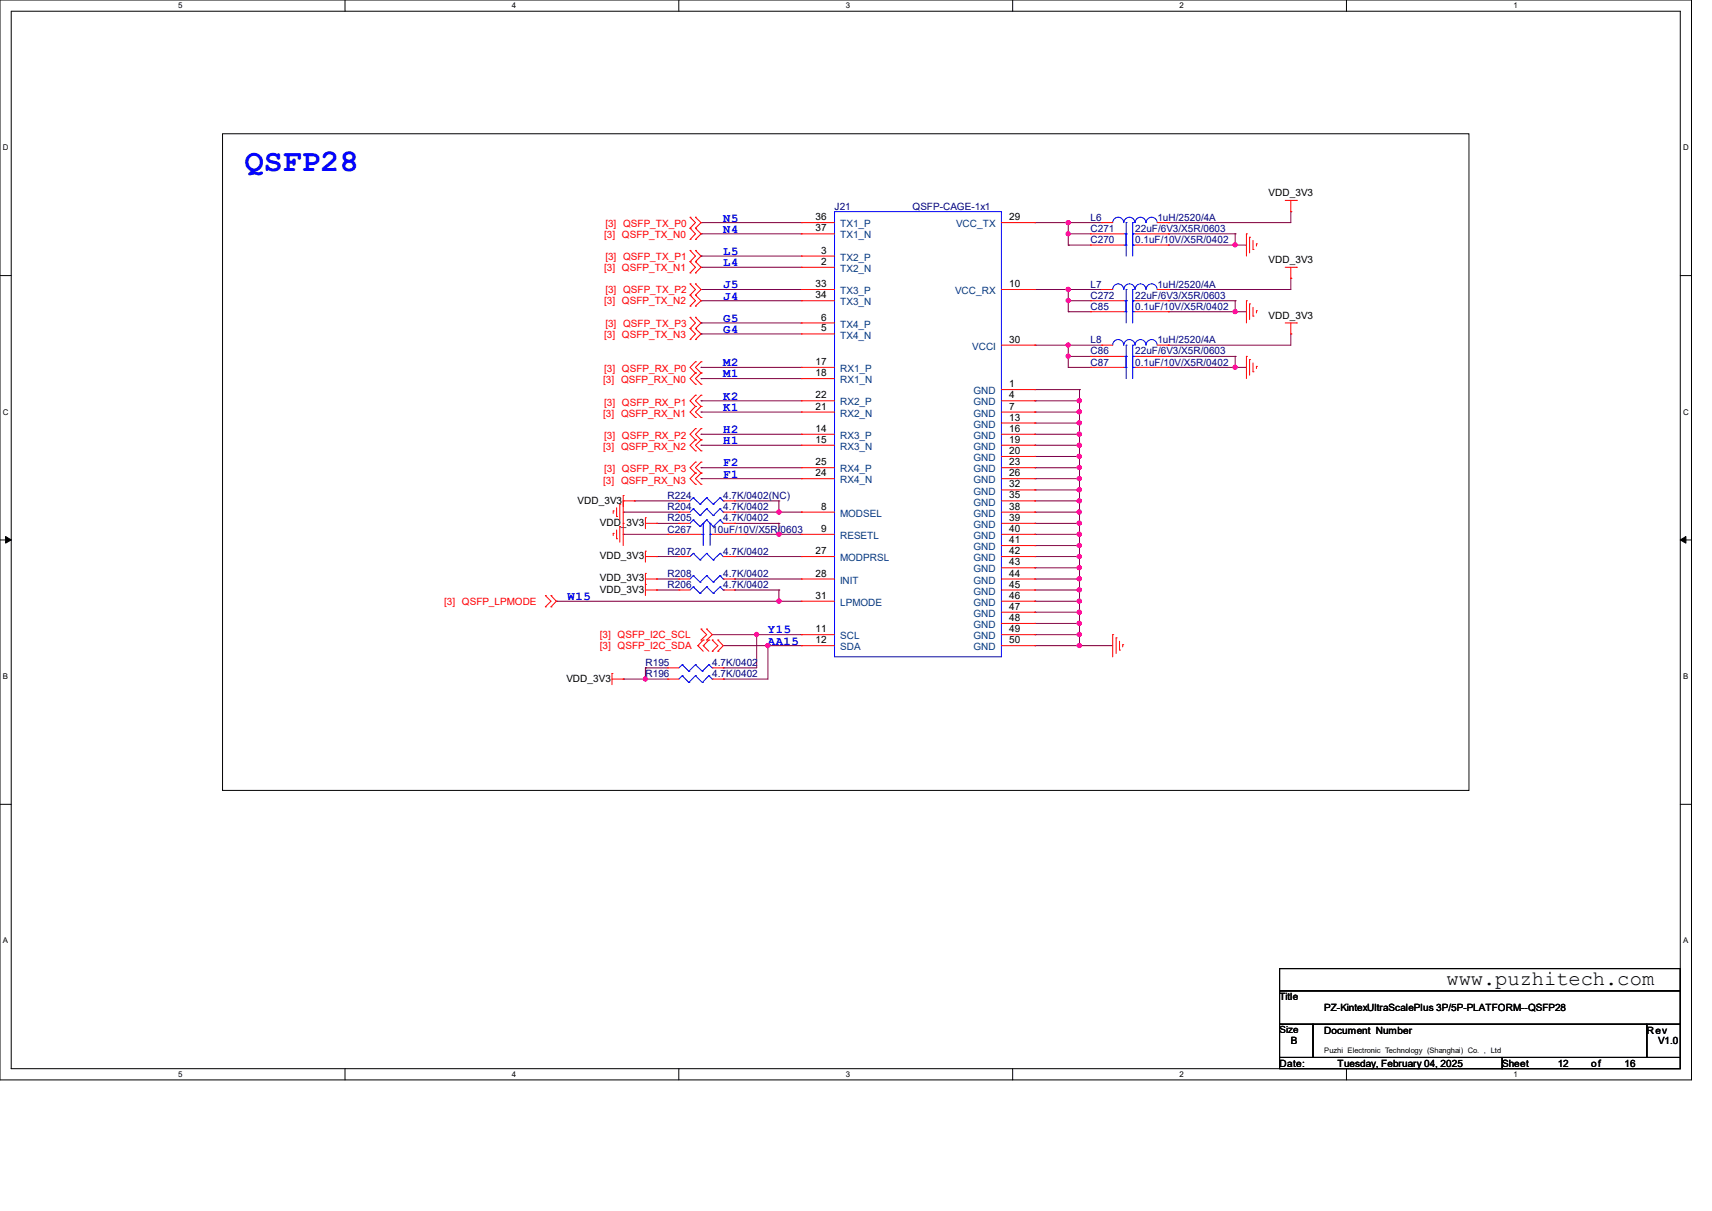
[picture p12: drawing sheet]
<svg xmlns="http://www.w3.org/2000/svg" width="297mm" height="210mm" viewBox="0 0 297 210" stroke-linecap="round" stroke-linejoin="round" font-family="sans-serif">
<path d="M0 0h293.5v187.3h-293.5zM1.9 1.9h289.6v183.4h-289.6z" fill="none" stroke="#000" stroke-width=".17"/>
<g fill="#fff">
<path d="M30.9 .2h.8v1.5h-.8z"/>
<path d="M30.9 185.5h.8v1.6h-.8z"/>
</g>
<path d="M59.9 0v1.9M59.9 185.3v2" fill="none" stroke="#000" stroke-width=".17"/>
<g fill="#fff">
<path d="M88.8 .2h.8v1.5h-.8z"/>
<path d="M88.8 185.5h.8v1.6h-.8z"/>
</g>
<path d="M117.8 0v1.9M117.8 185.3v2" fill="none" stroke="#000" stroke-width=".17"/>
<g fill="#fff">
<path d="M146.7 .2h.8v1.5h-.8z"/>
<path d="M146.7 185.5h.8v1.6h-.8z"/>
</g>
<path d="M175.7 0v1.9M175.7 185.3v2" fill="none" stroke="#000" stroke-width=".17"/>
<g fill="#fff">
<path d="M204.6 .2h.8v1.5h-.8z"/>
<path d="M204.6 185.5h.8v1.6h-.8z"/>
</g>
<path d="M233.6 0v1.9M233.6 185.3v2" fill="none" stroke="#000" stroke-width=".17"/>
<g fill="#fff">
<path d="M262.6 .2h.7v1.5h-.7z"/>
<path d="M262.6 185.5h.7v1.6h-.7z"/>
<path d="M.5 24.8h1v1.6h-1z"/>
<path d="M292 24.8h1v1.6h-1z"/>
<path d="M.5 70.7h1v1.5h-1z"/>
<path d="M292 70.7h1v1.5h-1z"/>
</g>
<path d="M0 47.8h1.9M291.5 47.8h2" fill="none" stroke="#000" stroke-width=".17"/>
<g fill="#fff">
<path d="M.5 116.5h.9v1.6h-.9z"/>
<path d="M292 116.5h.9v1.6h-.9z"/>
</g>
<path d="M0 93.6h1.9M291.5 93.6h2" fill="none" stroke="#000" stroke-width=".17"/>
<path d="M1 93l.9 .6-.9 .6zM291.5 93.6l1-.6v1.2z" fill="#000" stroke="#000" stroke-width=".17"/>
<g fill="#fff">
<path d="M.5 162.4h.9v1.5h-.9z"/>
<path d="M292 162.4h.9v1.5h-.9z"/>
</g>
<path d="M38.6 23.2h216.2v113.9h-216.2zM0 139.5h1.9M291.5 139.5h2M222 168h69.5v3.8h-69.5zM222 171.8h69.5v5.8h-69.5zM222 177.6h5.8v5.8h-5.8zM227.8 177.6h57.9v5.8h-57.9zM285.7 177.6h5.8v5.8h-5.8zM222 183.4h38.6v1.9h-38.6zM260.6 183.4h30.9v1.9h-30.9z" fill="none" stroke="#000" stroke-width=".17"/>
<g fill="none" stroke="#800040" stroke-width=".17">
<path d="M121.6 38.6h.1M121.6 38.6h17.4M179.5 38.6h.1M179.5 38.6h11.6M185.3 38.6h.1M185.3 38.6v3.9M202.7 38.6h.1M223.9 36.7h.1M223.9 36.7v1.9h-21.2M121.6 40.6h.1M121.6 44.4h.1M121.6 46.4h.1"/>
<path d="M121.6 50.2h.1M121.6 52.2h.1M121.6 56h.1M121.6 57.9h.1M121.6 40.6h17.4M121.6 44.4h17.4M121.6 46.4h17.4M121.6 50.2h17.4M121.6 52.2h17.4M121.6 56h17.4M121.6 57.9h17.4M179.5 50.2h.1"/>
<path d="M179.5 59.9h.1M179.5 50.2h11.6M179.5 59.9h11.6M185.3 42.5h.1M185.3 40.6h.1M185.3 50.2h.1M185.3 54.1h.1M185.3 52.2h.1M185.3 59.9h.1M185.3 40.6h3.9M185.3 52.2h3.9M185.3 42.5h3.9"/>
<path d="M185.3 50.2v3.9M185.3 59.9v3.8M185.3 54.1h3.9M202.7 42.5h.1M202.7 40.6h.1M202.7 50.2h.1M202.7 54.1h.1M202.7 52.2h.1M202.7 59.9h.1M202.7 40.6h11.6M202.7 52.2h11.6M202.7 42.5h13.5"/>
<path d="M202.7 54.1h13.5M214.3 40.6h.1M214.3 42.5h.1M214.3 54.1h.1M214.3 52.2h.1M214.3 40.6v1.9M214.3 52.2v1.9M223.9 48.3h.1M223.9 57.9h.1M223.9 48.3v1.9h-21.2M223.9 57.9v2h-21.2M121.6 65.7h.1"/>
<path d="M121.6 63.7h.1M121.6 69.5h.1M121.6 71.5h.1M121.6 75.3h.1M121.6 77.2h.1M121.6 69.5h17.4M121.6 71.5h17.4M121.6 75.3h17.4M121.6 77.2h17.4M121.6 65.7h17.4M121.6 63.7h17.4M179.5 67.6h.1"/>
<path d="M179.5 69.5h.1M179.5 71.5h.1M179.5 73.4h.1M179.5 75.3h.1M179.5 77.2h.1M179.5 79.2h.1M179.5 67.6h7.8M179.5 69.5h7.8M179.5 71.5h7.8M179.5 73.4h7.8M179.5 75.3h7.8M179.5 77.2h7.8"/>
<path d="M179.5 79.2h7.8M185.3 63.7h.1M185.3 61.8h.1M185.3 63.7h3.9M185.3 61.8h3.9M187.3 67.6h.1M187.3 69.5h.1M187.3 71.5h.1M187.3 73.4h.1M187.3 75.3h.1M187.3 77.2h.1M187.3 79.2h.1"/>
<path d="M187.3 67.6v44.4M202.7 61.8h.1M202.7 63.7h.1M202.7 63.7h13.5M202.7 61.8h11.6M214.3 61.8h.1M214.3 63.7h.1M214.3 61.8v1.9M108.1 88.8h.1M108.1 92.7h.1M108.1 88.8h9.7M108.1 92.7h7.7"/>
<path d="M110.1 86.9h.1M110.1 86.9h7.7M113.9 90.8h.1M113.9 96.5h.1M113.9 90.8h3.9M113.9 96.5h3.9M121.6 81.1h.1M121.6 83h.1M121.6 81.1h17.4M121.6 83h17.4M127.4 90.8h.1M127.4 96.5h.1"/>
<path d="M127.4 88.8h11.6M127.4 90.8h7.7M127.4 86.9h7.7M127.4 96.5h11.6M129.4 92.7h9.6M135.1 88.8h.1M135.1 90.8h.1M135.1 92.7h.1M135.1 86.9h.1M135.1 86.9v1.9M135.1 90.8v1.9M139 88.8h.1"/>
<path d="M179.5 81.1h.1M179.5 83h.1M179.5 85h.1M179.5 86.9h.1M179.5 88.8h.1M179.5 96.5h.1M179.5 94.6h.1M179.5 92.7h.1M179.5 90.8h.1M179.5 98.5h.1M179.5 88.8h7.8M179.5 90.8h7.8"/>
<path d="M179.5 92.7h7.8M179.5 81.1h7.8M179.5 83h7.8M179.5 85h7.8M179.5 86.9h7.8M179.5 96.5h7.8M179.5 94.6h7.8M179.5 98.5h7.8M187.3 81.1h.1M187.3 83h.1M187.3 85h.1M187.3 86.9h.1"/>
<path d="M187.3 88.8h.1M187.3 90.8h.1M187.3 92.7h.1M187.3 94.6h.1M187.3 96.5h.1M187.3 98.5h.1M96.5 104.3h.1M96.5 104.3h42.5M108.1 117.8h.1M108.1 117.8h7.7M112 115.8h.1M112 117.8h.1"/>
<path d="M112 115.8h3.8M112 115.8v2M113.9 102.3h.1M113.9 100.4h.1M113.9 102.3h3.9M113.9 100.4h3.9M123.6 110.1h15.4M125.5 115.8h.1M125.5 117.8h.1M125.5 112h13.5M127.4 102.3h.1M127.4 100.4h.1"/>
<path d="M127.4 102.3h7.7M127.4 100.4h11.6M131.3 110.1h.1M131.3 110.1v5.7h-5.8M133.2 112h.1M133.2 112v5.8h-7.7M135.1 102.3h.1M135.1 104.3h.1M135.1 102.3v2M139 110.1h.1M139 112h.1M179.5 100.4h.1"/>
<path d="M179.5 102.3h.1M179.5 104.3h.1M179.5 112h.1M179.5 110.1h.1M179.5 108.1h.1M179.5 106.2h.1M179.5 112h13.5M179.5 110.1h7.8M179.5 104.3h7.8M179.5 102.3h7.8M179.5 100.4h7.8M179.5 108.1h7.8"/>
<path d="M179.5 106.2h7.8M187.3 112h.1M187.3 100.4h.1M187.3 102.3h.1M187.3 104.3h.1M187.3 106.2h.1M187.3 108.1h.1M187.3 110.1h.1"/>
</g>
<g fill="#f0f" stroke="#f0f" stroke-width=".17">
<circle cx="133.2" cy="112" r=".36"/>
<circle cx="135.1" cy="104.2" r=".37"/>
<circle cx="135.1" cy="92.6" r=".37"/>
<circle cx="187.3" cy="69.5" r=".37"/>
<circle cx="187.3" cy="73.3" r=".37"/>
<circle cx="187.3" cy="71.4" r=".37"/>
<circle cx="187.3" cy="75.3" r=".37"/>
<circle cx="187.3" cy="77.2" r=".37"/>
<circle cx="187.3" cy="79.1" r=".37"/>
<circle cx="187.3" cy="81.1" r=".37"/>
<circle cx="187.3" cy="83" r=".37"/>
<circle cx="187.3" cy="84.9" r=".37"/>
<circle cx="187.3" cy="86.9" r=".37"/>
<circle cx="187.3" cy="88.8" r=".37"/>
<circle cx="187.3" cy="92.6" r=".37"/>
<circle cx="187.3" cy="90.7" r=".37"/>
<circle cx="187.3" cy="96.5" r=".37"/>
<circle cx="187.3" cy="94.6" r=".37"/>
<circle cx="187.3" cy="98.4" r=".37"/>
<circle cx="187.3" cy="100.4" r=".37"/>
<circle cx="187.3" cy="102.3" r=".37"/>
<circle cx="187.3" cy="104.2" r=".37"/>
<circle cx="187.3" cy="112" r=".37"/>
<circle cx="187.3" cy="110" r=".37"/>
<circle cx="187.3" cy="108.1" r=".37"/>
<circle cx="187.3" cy="106.2" r=".37"/>
<circle cx="185.3" cy="38.6" r=".36"/>
<circle cx="214.3" cy="42.5" r=".36"/>
<circle cx="185.3" cy="40.5" r=".36"/>
<circle cx="185.3" cy="50.2" r=".36"/>
<circle cx="214.3" cy="54" r=".36"/>
<circle cx="185.3" cy="52.1" r=".36"/>
<circle cx="185.3" cy="59.8" r=".36"/>
<circle cx="214.3" cy="63.7" r=".36"/>
<circle cx="185.3" cy="61.8" r=".36"/>
<circle cx="112" cy="117.8" r=".36"/>
<circle cx="131.3" cy="110" r=".36"/>
<circle cx="135.1" cy="88.8" r=".37"/>
</g>
<g fill="none" stroke="#f00" stroke-width=".17">
<path d="M119.7 39.6h.1M119.7 37.7h.1M119.7 39.6l.9 1-.9 .9M119.7 37.7l.9 .9-.9 1M120.6 39.6h.1M120.6 37.7h.1M120.6 39.6l1 1-1 .9M120.6 37.7l1 .9-1 1M139 38.6h.1M139 38.6h5.8M173.7 38.6h5.8M179.5 38.6h.1"/>
<path d="M191.1 38.6h.1M191.1 38.6h1.9M200.8 38.6h1.9M202.7 38.6h.1M223 34.8h1.9M223.9 36.7h.1M223.9 34.8v1.9M224.9 34.8h.1M119.7 41.5h.1M119.7 45.4h.1M119.7 43.4h.1M119.7 47.3h.1"/>
<path d="M119.7 53.1h.1M119.7 51.2h.1M119.7 49.2h.1M119.7 57h.1M119.7 55h.1M119.7 58.9h.1M119.7 43.4l.9 1-.9 1M119.7 45.4l.9 1-.9 .9M119.7 51.2l.9 1-.9 .9M119.7 49.2l.9 1-.9 1M119.7 55l.9 1-.9 1M119.7 57l.9 .9-.9 1"/>
<path d="M120.6 41.5h.1M120.6 43.4h.1M120.6 45.4h.1M120.6 47.3h.1M120.6 51.2h.1M120.6 53.1h.1M120.6 49.2h.1M120.6 55h.1M120.6 57h.1M120.6 58.9h.1M120.6 43.4l1 1-1 1M120.6 45.4l1 1-1 .9"/>
<path d="M120.6 51.2l1 1-1 .9M120.6 49.2l1 1-1 1M120.6 55l1 1-1 1M120.6 57l1 .9-1 1M139 46.4h.1M139 44.4h.1M139 57.9h.1M139 56h.1M139 50.2h.1M139 52.2h.1M139 40.6h.1M139 46.4h5.8"/>
<path d="M139 56h5.8M139 40.6h5.8M139 44.4h5.8M139 57.9h5.8M139 50.2h5.8M139 52.2h5.8M173.7 50.2h5.8M173.7 59.9h5.8M179.5 50.2h.1M179.5 59.9h.1M189.2 54.1h.1M189.2 40.6h.1"/>
<path d="M189.2 52.2h.1M189.2 42.5h.1M189.2 54.1h5.8M189.2 40.6h5.8M189.2 52.2h5.8M189.2 42.5h5.8M191.1 59.9h.1M191.1 50.2h.1M191.1 50.2h1.9M191.1 59.9h1.9M196.9 54.1h5.8M196.9 40.6h5.8"/>
<path d="M196.9 52.2h5.8M196.9 42.5h5.8M200.8 50.2h1.9M200.8 59.9h1.9M202.7 54.1h.1M202.7 40.6h.1M202.7 59.9h.1M202.7 52.2h.1M202.7 50.2h.1M202.7 42.5h.1M216.2 40.6h.1M216.2 52.2h.1"/>
<path d="M216.2 40.6v3.8M216.2 52.2v3.8M216.8 41.1h.1M216.8 52.7h.1M216.8 41.1v2.8M216.8 52.7v2.7M217.4 43.3h.1M217.4 54.8h.1M217.4 41.7v1.6M217.4 53.3v1.5M218 42.3h.1M218 53.9h.1"/>
<path d="M218 42.3v.4M218 53.9v.4M223 46.4h1.9M223 56h1.9M223.9 48.3h.1M223.9 57.9h.1M223.9 46.4v1.9M223.9 56v1.9M224.9 46.4h.1M224.9 56h.1M120.6 64.7h.1M120.6 66.6h.1"/>
<path d="M120.6 62.7h.1M120.6 70.5h.1M120.6 72.4h.1M120.6 68.5h.1M120.6 74.3h.1M120.6 76.3h.1M120.6 78.2h.1M120.6 64.7l-.9 1 .9 .9M120.6 62.7l-.9 1 .9 1M120.6 70.5l-.9 1 .9 .9M120.6 68.5l-.9 1 .9 1M120.6 74.3l-.9 1 .9 1"/>
<path d="M120.6 76.3l-.9 .9 .9 1M121.6 64.7h.1M121.6 66.6h.1M121.6 62.7h.1M121.6 70.5h.1M121.6 72.4h.1M121.6 68.5h.1M121.6 74.3h.1M121.6 76.3h.1M121.6 78.2h.1M121.6 64.7l-1 1 1 .9M121.6 62.7l-1 1 1 1"/>
<path d="M121.6 70.5l-1 1 1 .9M121.6 68.5l-1 1 1 1M121.6 74.3l-1 1 1 1M121.6 76.3l-1 .9 1 1M139 75.3h.1M139 77.2h.1M139 63.7h.1M139 65.7h.1M139 71.5h.1M139 69.5h.1M139 63.7h5.8M139 69.5h5.8"/>
<path d="M139 71.5h5.8M139 75.3h5.8M139 77.2h5.8M139 65.7h5.8M173.7 67.6h5.8M173.7 69.5h5.8M173.7 71.5h5.8M173.7 73.4h5.8M173.7 75.3h5.8M173.7 77.2h5.8M173.7 79.2h5.8M179.5 67.6h.1"/>
<path d="M179.5 69.5h.1M179.5 71.5h.1M179.5 73.4h.1M179.5 75.3h.1M179.5 77.2h.1M179.5 79.2h.1M189.2 63.7h.1M189.2 61.8h.1M189.2 63.7h5.8M189.2 61.8h5.8M196.9 63.7h5.8M196.9 61.8h5.8"/>
<path d="M202.7 63.7h.1M202.7 61.8h.1M216.2 61.8h.1M216.2 61.8v3.9M216.8 62.4h.1M216.8 62.4v2.7M217.4 64.5h.1M217.4 62.9v1.6M218 63.5h.1M218 63.5v.4M106.4 88.6h.1M106.4 92.5h.1"/>
<path d="M106.4 88.6v.4M106.4 92.5v.4M107 89.6h.1M107 93.4h.1M107 88.1v1.5M107 91.9v1.5M107.5 87.5h.1M107.5 91.3h.1M107.5 87.5v2.7M107.5 91.3v2.7M108.1 86.9h.1M108.1 90.8h.1"/>
<path d="M108.1 85.9h.1M108.1 85.9v8.7M108.1 86.9h2M110.1 86.9h.1M112 89.8h.1M112 95.6h.1M112 99.4h.1M112 90.8h1.9M112 89.8v1.9M112 95.6v1.9M112 99.4v3.9M112 96.5h1.9"/>
<path d="M113.9 90.8h.1M113.9 96.5h.1M115.8 92.7h.1M115.8 92.7h5.8M117.8 90.8h.1M117.8 86.9h.1M117.8 96.5h.1M117.8 88.8h.1M117.8 90.8h1.9M117.8 96.5h1.9M117.8 86.9h1.9M117.8 88.8h1.9"/>
<path d="M120.6 82h.1M120.6 84h.1M120.6 80.1h.1M120.6 82l-.9 1 .9 1M120.6 80.1l-.9 1 .9 .9M121.6 82h.1M121.6 84h.1M121.6 80.1h.1M121.6 82l-1 1 1 1M121.6 80.1l-1 1 1 .9M123.6 92.7h5.8M125.5 90.8h1.9"/>
<path d="M125.5 96.5h1.9M125.5 86.9h1.9M125.5 88.8h1.9M127.4 90.8h.1M127.4 86.9h.1M127.4 96.5h.1M127.4 88.8h.1M129.4 92.7h.1M139 88.8h.1M139 92.7h.1M139 83h.1M139 81.1h.1"/>
<path d="M139 96.5h.1M139 96.5h5.8M139 88.8h5.8M139 92.7h5.8M139 81.1h5.8M139 83h5.8M173.7 90.8h5.8M173.7 96.5h5.8M173.7 86.9h5.8M173.7 88.8h5.8M173.7 92.7h5.8M173.7 81.1h5.8"/>
<path d="M173.7 83h5.8M173.7 85h5.8M173.7 94.6h5.8M173.7 98.5h5.8M179.5 81.1h.1M179.5 83h.1M179.5 85h.1M179.5 86.9h.1M179.5 88.8h.1M179.5 90.8h.1M179.5 92.7h.1M179.5 94.6h.1"/>
<path d="M179.5 96.5h.1M179.5 98.5h.1M94.6 105.2h.1M94.6 103.3h.1M94.6 103.3l1 1-1 .9M95.6 103.3h.1M95.6 105.2h.1M95.6 103.3l.9 1-.9 .9M106.2 116.8h.1M106.2 117.8h1.9M106.2 116.8v1.9M108.1 117.8h.1"/>
<path d="M112 101.3h.1M112 102.3h1.9M112 100.4h1.9M113.9 102.3h.1M113.9 100.4h.1M115.8 117.8h.1M115.8 115.8h.1M115.8 117.8h2M115.8 115.8h2M117.8 102.3h.1M117.8 100.4h.1M117.8 102.3h1.9"/>
<path d="M117.8 100.4h1.9M121.1 112h.1M121.1 112l.9 .9M121.6 111h.1M121.6 109.1h.1M121.6 109.1l1 1-1 .9M122 112h.1M122 111h.1M122 112l1 .9M122 111l-.9 1M122.6 109.1h.1M122.6 111h.1"/>
<path d="M122.6 109.1l1 1-1 .9M123 111h.1M123 111l-1 1M123.6 112.9h.1M123.6 111h.1M123.6 117.8h1.9M123.6 111l.9 1-.9 .9M123.6 115.8h1.9M124.5 111h.1M124.5 112.9h.1M124.5 111l1 1-1 .9M125.5 117.8h.1"/>
<path d="M125.5 115.8h.1M125.5 102.3h1.9M125.5 100.4h1.9M127.4 102.3h.1M127.4 100.4h.1M139 110.1h.1M139 112h.1M139 100.4h.1M139 104.3h.1M139 100.4h5.8M139 110.1h5.8M139 112h5.8"/>
<path d="M139 104.3h5.8M173.7 102.3h5.8M173.7 100.4h5.8M173.7 110.1h5.8M173.7 112h5.8M173.7 104.3h5.8M173.7 106.2h5.8M173.7 108.1h5.8M179.5 100.4h.1M179.5 102.3h.1M179.5 104.3h.1M179.5 106.2h.1"/>
<path d="M179.5 108.1h.1M179.5 110.1h.1M179.5 112h.1M193 110.1h.1M193 110.1v3.8M193.6 110.6h.1M193.6 110.6v2.7M194.2 112.7h.1M194.2 111.2v1.5M194.8 111.8h.1M194.8 111.8v.4"/>
</g>
<g fill="none" stroke="#00f" stroke-width=".17">
<path d="M144.8 36.7h28.9v77.2h-28.9zM193 38.6a.95 .95 0 0 1 1-.9 .95 .95 0 0 1 .9 .9M195 38.6a.95 .95 0 0 1 .9-.9 .95 .95 0 0 1 1 .9M195.4 38.6h.1M195.4 38.6v5.8M196.5 38.6h.1M196.5 38.6v5.8M196.9 38.6a.93 .93 0 0 1 1-.9 .93 .93 0 0 1 .9 .9M198.8 38.6a.95 .95 0 0 1 1-.9 .95 .95 0 0 1 .9 .9M193 59.9a.95 .95 0 0 1 1-1 .95 .95 0 0 1 .9 1M194.9 50.2a.95 .95 0 0 0-.9-1 .95 .95 0 0 0-1 1M195 59.9a.95 .95 0 0 1 .9-1 .95 .95 0 0 1 1 1"/>
<path d="M195 54.1h.4M195 40.6h.4M195 52.2h.4M195 42.5h.4M195.4 52.2h.1M195.4 54.1h.1M195.4 40.6h.1M195.4 59.9h.1M195.4 50.2h.1M195.4 42.5h.1M195.4 50.2v5.8M195.4 59.9v5.8"/>
<path d="M196.5 52.2h.1M196.5 54.1h.1M196.5 40.6h.1M196.5 59.9h.1M196.5 50.2h.1M196.5 42.5h.1M196.5 50.2v5.8M196.5 59.9v5.8M196.5 54.1h.4M196.5 40.6h.4M196.5 52.2h.4M196.5 42.5h.4"/>
<path d="M196.9 50.2a.95 .95 0 0 0-1-1 .95 .95 0 0 0-.9 1M196.9 59.9a.93 .93 0 0 1 1-1 .93 .93 0 0 1 .9 1M198.8 50.2a.93 .93 0 0 0-.9-1 .93 .93 0 0 0-1 1M198.8 59.9a.95 .95 0 0 1 1-1 .95 .95 0 0 1 .9 1M200.7 50.2a.95 .95 0 0 0-.9-1 .95 .95 0 0 0-1 1M195 63.7h.4M195 61.8h.4M195.4 61.8h.1M195.4 63.7h.1M196.5 61.8h.1M196.5 63.7h.1M196.5 63.7h.4"/>
<path d="M196.5 61.8h.4M120.3 90.2h.1M120.3 86.3h.1M120.3 99.8h.1M120.3 96h.1M120.3 88.2h.1M120.3 90.2l-.6 .6M120.3 90.2l1.2 1.1M120.3 86.3l-.6 .6M120.3 86.3l1.2 1.2M120.3 99.8l-.6 .6M120.3 99.8l1.2 1.2"/>
<path d="M120.3 96l-.6 .5M120.3 96l1.2 1.1M120.3 88.2l-.6 .6M120.3 88.2l1.2 1.2M121.5 91.3h.1M121.5 87.5h.1M121.5 97.1h.1M121.5 89.4h.1M121.6 92.7h.4M122 90.8h.1M122 92.7h.1M122 90.8v3.8"/>
<path d="M122.6 90.2h.1M122.6 86.3h.1M122.6 99.8h.1M122.6 96h.1M122.6 88.2h.1M122.6 90.2l-1.1 1.1M122.6 90.2l1.1 1.1M122.6 86.3l-1.1 1.2M122.6 86.3l1.1 1.2M122.6 99.8l-1.1 1.2M122.6 99.8l1.1 1.2M122.6 96l-1.1 1.1"/>
<path d="M122.6 96l1.1 1.1M122.6 88.2l-1.1 1.2M122.6 88.2l1.1 1.2M123.2 90.8h.1M123.2 92.7h.1M123.2 90.8v3.8M123.2 92.7h.4M123.7 91.3h.1M123.7 87.5h.1M123.7 97.1h.1M123.7 89.4h.1M124.9 90.2h.1"/>
<path d="M124.9 86.3h.1M124.9 99.8h.1M124.9 96h.1M124.9 88.2h.1M124.9 90.2l-1.2 1.1M124.9 90.2l.6 .6M124.9 86.3l-1.2 1.2M124.9 86.3l.6 .6M124.9 99.8l-1.2 1.2M124.9 99.8l.6 .6M124.9 96l-1.2 1.1M124.9 96l.6 .5"/>
<path d="M124.9 88.2l-1.2 1.2M124.9 88.2l.6 .6M125.5 90.8h.1M125.5 86.9h.1M125.5 96.5h.1M125.5 88.8h.1M118.4 117.2h.1M118.4 115.3h.1M118.4 117.2l-.6 .6M118.4 117.2l1.1 1.2M118.4 115.3l-.6 .5M118.4 115.3l1.1 1.1"/>
<path d="M119.5 118.4h.1M119.5 116.4h.1M120.3 101.8h.1M120.3 101.8l-.6 .5M120.3 101.8l1.2 1.1M120.6 117.2h.1M120.6 115.3h.1M120.6 117.2l-1.1 1.2M120.6 117.2l1.2 1.2M120.6 115.3l-1.1 1.1M120.6 115.3l1.2 1.1M121.5 102.9h.1"/>
<path d="M121.5 101h.1M121.8 118.4h.1M121.8 116.4h.1M122.6 101.8h.1M122.6 101.8l-1.1 1.1M122.6 101.8l1.1 1.1M123 117.2h.1M123 115.3h.1M123 117.2l-1.2 1.2M123 117.2l.6 .6M123 115.3l-1.2 1.1M123 115.3l.6 .5"/>
<path d="M123.6 117.8h.1M123.6 115.8h.1M123.7 102.9h.1M123.7 101h.1M124.9 101.8h.1M124.9 101.8l-1.2 1.1M124.9 101.8l.6 .5M125.5 102.3h.1M125.5 100.4h.1"/>
</g>
<text font-size="5.5" fill="#00f" x="42.5" y="29.7">QSFP28</text>
<text font-size="3.6" x="251" y="170.8">www.puzhitech.com</text>
<g font-size="2.1" fill="#00f">
<text x="125.5" y="38.4">N5</text>
<text x="125.5" y="40.3">N4</text>
<text x="125.5" y="44.2">L5</text>
<text x="125.5" y="46.1">L4</text>
<text x="125.5" y="50">J5</text>
<text x="125.5" y="51.9">J4</text>
<text x="125.5" y="55.8">G5</text>
<text x="125.5" y="57.7">G4</text>
<text x="125.5" y="63.5">M2</text>
<text x="125.5" y="65.4">M1</text>
<text x="125.5" y="69.3">K2</text>
<text x="125.5" y="71.2">K1</text>
<text x="125.5" y="75.1">H2</text>
<text x="125.5" y="77">H1</text>
<text x="125.5" y="80.9">F2</text>
<text x="125.5" y="82.8">F1</text>
<text x="98.5" y="104.1">W15</text>
<text x="133.2" y="109.9">Y15</text>
<text x="133.2" y="111.8">AA15</text>
</g>
<g font-size="1.7">
<text x="220.1" y="34">VDD_3V3</text>
<text x="141.5" y="38.2">36</text>
<text x="141.5" y="40.1">37</text>
<text x="175.1" y="38.2">29</text>
<text x="142.4" y="45.9">2</text>
<text x="142.4" y="44">3</text>
<text x="220.1" y="45.6">VDD_3V3</text>
<text x="141.5" y="49.8">33</text>
<text x="141.5" y="51.7">34</text>
<text x="175.1" y="49.8">10</text>
<text x="142.4" y="57.5">5</text>
<text x="142.4" y="55.6">6</text>
<text x="175.1" y="59.4">30</text>
<text x="220.1" y="55.3">VDD_3V3</text>
<text x="141.5" y="63.3">17</text>
<text x="141.5" y="65.2">18</text>
<text x="141.5" y="71">21</text>
<text x="141.5" y="69.1">22</text>
<text x="175.1" y="67.1">1</text>
<text x="175.1" y="69.1">4</text>
<text x="175.1" y="71">7</text>
<text x="141.5" y="74.9">14</text>
<text x="141.5" y="76.8">15</text>
<text x="175.1" y="72.9">13</text>
<text x="175.1" y="74.9">16</text>
<text x="175.1" y="76.8">19</text>
<text x="141.5" y="82.6">24</text>
<text x="141.5" y="80.7">25</text>
<text x="175.1" y="78.7">20</text>
<text x="175.1" y="80.7">23</text>
<text x="175.1" y="82.6">26</text>
<text x="100.2" y="87.3">VDD_3V3</text>
<text x="142.4" y="88.4">8</text>
<text x="175.1" y="84.5">32</text>
<text x="175.1" y="86.4">35</text>
<text x="175.1" y="88.4">38</text>
<text x="104.1" y="91.2">VDD_3V3</text>
<text x="142.4" y="92.2">9</text>
<text x="175.1" y="90.3">39</text>
<text x="175.1" y="92.2">40</text>
<text x="175.1" y="94.2">41</text>
<text x="104.1" y="97">VDD_3V3</text>
<text x="104.1" y="100.8">VDD_3V3</text>
<text x="141.5" y="96.1">27</text>
<text x="141.5" y="100">28</text>
<text x="175.1" y="96.1">42</text>
<text x="175.1" y="98">43</text>
<text x="175.1" y="100">44</text>
<text x="175.1" y="101.9">45</text>
<text x="104.1" y="102.8">VDD_3V3</text>
<text x="141.5" y="103.8">31</text>
<text x="175.1" y="103.8">46</text>
<text x="175.1" y="105.7">47</text>
<text x="175.1" y="107.7">48</text>
<text x="141.5" y="109.6">11</text>
<text x="141.5" y="111.5">12</text>
<text x="175.1" y="109.6">49</text>
<text x="175.1" y="111.5">50</text>
<text x="98.3" y="118.2">VDD_3V3</text>
<text x="222" y="173.4">Title</text>
<text x="222" y="179.2">Size</text>
<text x="229.7" y="175.3">PZ-KintexUltraScalePlus 3P/5P-PLATFORM--QSFP28</text>
<text x="229.7" y="179.2">Document Number</text>
<text x="285.7" y="179.2">Rev</text>
<text x="222" y="185">Date:</text>
<text x="223.9" y="181.1">B</text>
<text x="232.1" y="185">Tuesday, February 04, 2025</text>
<text x="260.6" y="185">Sheet</text>
<text x="270.2" y="185">12</text>
<text x="276.1" y="185">of</text>
<text x="281.8" y="185">16</text>
<text x="287.6" y="181.1">V1.0</text>
</g>
<g font-size="1.7" fill="#f00">
<text x="104.8" y="41.2">[3] QSFP_TX_N0</text>
<text x="105" y="39.3">[3] QSFP_TX_P0</text>
<text x="104.8" y="47">[3] QSFP_TX_N1</text>
<text x="105" y="45">[3] QSFP_TX_P1</text>
<text x="104.8" y="52.8">[3] QSFP_TX_N2</text>
<text x="105" y="50.8">[3] QSFP_TX_P2</text>
<text x="104.8" y="58.6">[3] QSFP_TX_N3</text>
<text x="105" y="56.6">[3] QSFP_TX_P3</text>
<text x="104.8" y="64.6">[3] QSFP_RX_P0</text>
<text x="104.6" y="66.5">[3] QSFP_RX_N0</text>
<text x="104.8" y="70.4">[3] QSFP_RX_P1</text>
<text x="104.6" y="72.3">[3] QSFP_RX_N1</text>
<text x="104.8" y="76.2">[3] QSFP_RX_P2</text>
<text x="104.6" y="78.1">[3] QSFP_RX_N2</text>
<text x="104.6" y="83.9">[3] QSFP_RX_N3</text>
<text x="104.8" y="81.9">[3] QSFP_RX_P3</text>
<text x="77" y="104.9">[3] QSFP_LPMODE</text>
<text x="104.1" y="112.6">[3] QSFP_I2C_SDA</text>
<text x="104.1" y="110.7">[3] QSFP_I2C_SCL</text>
</g>
<g font-size="1.7" fill="#000080">
<text x="144.8" y="36.4">J21</text>
<text x="158.3" y="36.4">QSFP-CAGE-1x1</text>
<text x="189.2" y="38.3">L6</text>
<text x="189.2" y="40.2">C271</text>
<text x="196.9" y="40.2">22uF/6V3/X5R/0603</text>
<text x="200.8" y="38.3">1uH/2520/4A</text>
<text x="189.2" y="42.2">C270</text>
<text x="196.9" y="42.2">0.1uF/10V/X5R/0402</text>
<text x="189.2" y="53.8">C85</text>
<text x="189.2" y="51.8">C272</text>
<text x="189.2" y="49.9">L7</text>
<text x="196.9" y="53.8">0.1uF/10V/X5R/0402</text>
<text x="196.9" y="51.8">22uF/6V3/X5R/0603</text>
<text x="200.8" y="49.9">1uH/2520/4A</text>
<text x="189.2" y="59.5">L8</text>
<text x="200.8" y="59.5">1uH/2520/4A</text>
<text x="189.2" y="63.4">C87</text>
<text x="189.2" y="61.5">C86</text>
<text x="196.9" y="63.4">0.1uF/10V/X5R/0402</text>
<text x="196.9" y="61.5">22uF/6V3/X5R/0603</text>
<text x="115.8" y="86.6">R224</text>
<text x="115.8" y="88.5">R204</text>
<text x="125.5" y="86.6">4.7K/0402(NC)</text>
<text x="125.5" y="88.5">4.7K/0402</text>
<text x="115.8" y="90.4">R205</text>
<text x="115.8" y="92.4">C267</text>
<text x="123.6" y="92.4">10uF/10V/X5R/0603</text>
<text x="125.5" y="90.4">4.7K/0402</text>
<text x="115.8" y="100.1">R208</text>
<text x="115.8" y="96.2">R207</text>
<text x="125.5" y="100.1">4.7K/0402</text>
<text x="125.5" y="96.2">4.7K/0402</text>
<text x="115.8" y="102">R206</text>
<text x="125.5" y="102">4.7K/0402</text>
<text x="112" y="117.4">R196</text>
<text x="112" y="115.5">R195</text>
<text x="123.6" y="117.4">4.7K/0402</text>
<text x="123.6" y="115.5">4.7K/0402</text>
</g>
<g font-size="1.7" fill="#004080">
<text x="145.7" y="39.4">TX1_P</text>
<text x="145.7" y="41.4">TX1_N</text>
<text x="165.9" y="39.4">VCC_TX</text>
<text x="145.7" y="47.2">TX2_N</text>
<text x="145.7" y="45.2">TX2_P</text>
<text x="145.7" y="51">TX3_P</text>
<text x="145.7" y="53">TX3_N</text>
<text x="165.7" y="51">VCC_RX</text>
<text x="145.7" y="58.7">TX4_N</text>
<text x="145.7" y="56.8">TX4_P</text>
<text x="145.7" y="64.5">RX1_P</text>
<text x="168.7" y="60.7">VCCI</text>
<text x="145.7" y="66.5">RX1_N</text>
<text x="145.7" y="70.3">RX2_P</text>
<text x="168.9" y="68.4">GND</text>
<text x="168.9" y="70.3">GND</text>
<text x="145.7" y="76.1">RX3_P</text>
<text x="145.7" y="72.3">RX2_N</text>
<text x="168.9" y="72.3">GND</text>
<text x="168.9" y="74.2">GND</text>
<text x="168.9" y="76.1">GND</text>
<text x="145.7" y="78">RX3_N</text>
<text x="145.7" y="83.8">RX4_N</text>
<text x="145.7" y="81.9">RX4_P</text>
<text x="168.9" y="78">GND</text>
<text x="168.9" y="80">GND</text>
<text x="168.9" y="81.9">GND</text>
<text x="168.9" y="83.8">GND</text>
<text x="145.7" y="89.6">MODSEL</text>
<text x="168.9" y="85.8">GND</text>
<text x="168.9" y="87.7">GND</text>
<text x="168.9" y="89.6">GND</text>
<text x="145.7" y="93.5">RESETL</text>
<text x="168.9" y="91.6">GND</text>
<text x="168.9" y="93.5">GND</text>
<text x="168.9" y="95.4">GND</text>
<text x="145.7" y="97.3">MODPRSL</text>
<text x="145.7" y="101.2">INIT</text>
<text x="168.9" y="97.3">GND</text>
<text x="168.9" y="99.3">GND</text>
<text x="168.9" y="101.2">GND</text>
<text x="145.7" y="105.1">LPMODE</text>
<text x="168.9" y="103.1">GND</text>
<text x="168.9" y="105.1">GND</text>
<text x="168.9" y="107">GND</text>
<text x="145.7" y="110.9">SCL</text>
<text x="145.7" y="112.8">SDA</text>
<text x="168.9" y="108.9">GND</text>
<text x="168.9" y="110.9">GND</text>
<text x="168.9" y="112.8">GND</text>
</g>
<g font-size="1.4">
<text x="30.9" y="1.4">5</text>
<text x="88.8" y="1.4">4</text>
<text x="146.7" y="1.4">3</text>
<text x="204.6" y="1.4">2</text>
<text x="262.6" y="1.4">1</text>
<text x=".5" y="26.1">D</text>
<text x="292" y="26.1">D</text>
<text x=".5" y="71.9">C</text>
<text x="292" y="71.9">C</text>
<text x=".5" y="117.8">B</text>
<text x="292" y="117.8">B</text>
<text x=".5" y="163.6">A</text>
<text x="292" y="163.6">A</text>
<text x="30.9" y="186.8">5</text>
<text x="88.8" y="186.8">4</text>
<text x="146.7" y="186.8">3</text>
<text x="204.6" y="186.8">2</text>
<text x="262.6" y="186.8">1</text>
</g>
<text font-size="1.3" x="229.7" y="182.7">Puzhi Electronic Technology (Shanghai) Co. , Ltd</text>
</svg>
